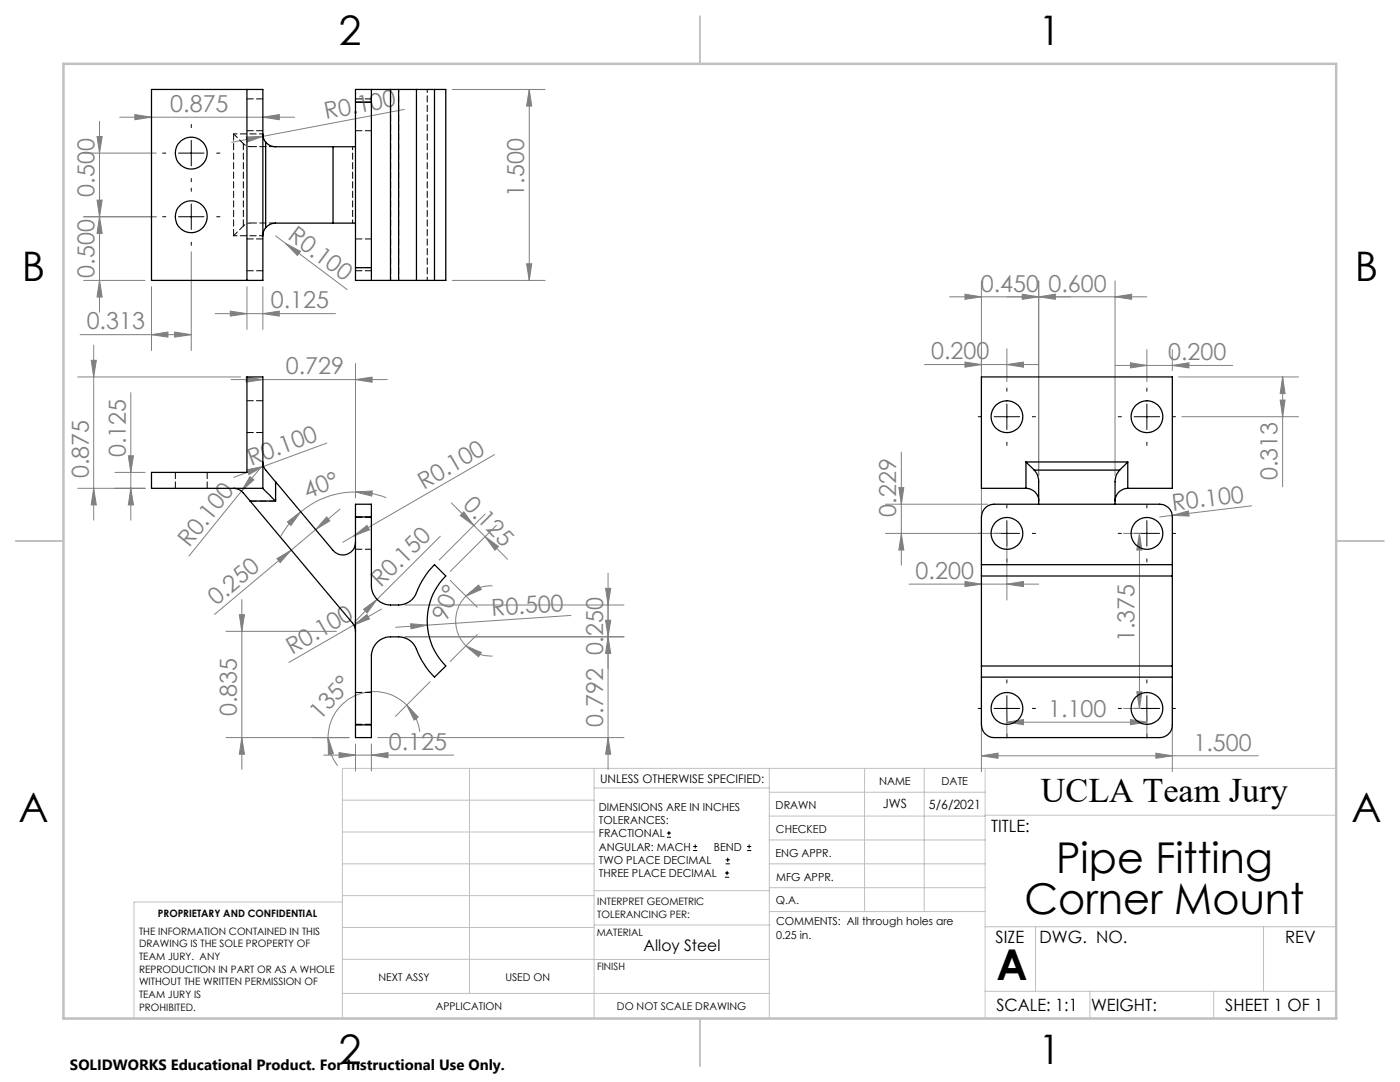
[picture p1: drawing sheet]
<svg xmlns="http://www.w3.org/2000/svg" width="279mm" height="216mm" viewBox="0 0 279 216" stroke-linecap="round" stroke-linejoin="round" font-family="sans-serif">
<g fill="none" stroke="#000" stroke-width=".2">
<path d="M32.5 30.6h.6M35.6 30.6h5.1M38.2 24.8v.7M38.2 28v5.1M38.2 35.6v.7M38.2 37.5v.7M43.3 30.6h.6M32.5 43.3h.6M35.6 43.3h5.1M38.2 40.7v5.1M38.2 48.3v.7M43.3 43.3h.6"/>
<path d="M200.9 77.4v.7M228.9 77.4v.7M195.2 83.1h.7M198.4 83.1h5.1M200.9 80.6v5.1M200.9 88.2v.7M206 83.1h.7M223.2 83.1h.6M226.3 83.1h5.1M228.9 80.6v5.1M228.9 88.2v.7M234 83.1h.6"/>
<path d="M195.2 106.4h.7M198.4 106.4h5.1M200.9 100.7v.7M200.9 103.9v5.1M200.9 111.5v.6M206 106.4h.7M223.2 106.4h.6M226.3 106.4h5.1M228.9 100.7v.7M228.9 103.9v5.1M228.9 111.5v.6M234 106.4h.6"/>
<path d="M200.9 135.6v.7M200.9 138.8v5.1M228.9 135.6v.7M228.9 138.8v5.1M195.2 141.4h.7M198.4 141.4h5.1M200.9 146.4v.7M206 141.4h.7M223.2 141.4h.6M226.3 141.4h5.1M228.9 146.4v.7M234 141.4h.6"/>
<path d="M133.1 167.1h.8M133.1 166.2h.8M133.5 165.8v.9M138.3 169.7h.8M138.3 168.9h.8M138.7 168.5v.8M144.7 175h.8M144.7 174.2h.8M144.8 172.4h.9M144.8 171.6h.9M145.1 173.8v.8M145.2 171.1v.9"/>
<path d="M149.1 169.7h.8M149.1 168.9h.8M149.5 168.5v.8"/>
</g>
<g fill="none" stroke="#808080" stroke-width=".2">
<path d="M90.2 17.9h18.6M105.6 17.9l.5 3.3h-1zM105.6 17.9v38.1M16.7 30.6h14.5M19.4 39.9h1l-.5 3.4zM19.4 27.2h1l-.5 3.4zM19.9 24.2v38.1M23.9 23.4h34.9M26.9 22.9l3.3 .5-3.3 .5zM49.1 27.3l3.4-.1-3.1 1.1zM52.5 23.4l3.2-.5v1zM80.7 21.8l-34.5 6.6"/>
<path d="M16.7 56h12.3M19.9 56l.5 3.3h-1zM19.9 43.3l.5 3.3h-1zM30.2 57.2v12.8M31.2 43.3h-14.5M38.2 50.2v19.8M49.3 57.2v8.6M52.5 57.2v8.6M55 47.1l2 1.5M57 48.6l3 1.6-.7 .8zM57 48.6l12.3 9.2M90.2 56h18.6"/>
<path d="M105.1 52.6h1l-.5 3.4zM192.6 58.7l3.3 .5-3.3 .5zM195.9 56.1v55.3M204 58.7l3.3 .5-3.3 .5zM207.3 56.1v38.8M207.3 59.2l3.3-.5v1zM222.5 59.2l3.3-.5v1zM222.5 56.1v38.8M228.9 59.2h-39.4M15.5 75.2h32.5M16 66.8h22.2M18.2 71.9h1l-.5 3.3z"/>
<path d="M18.7 68.9v34.9M26.1 78.4v25.4M30.2 66.8l3.3-.5v1zM34.9 66.3l3.3 .5-3.3 .5zM42.9 62.6h24.1M46 62.1l3.3 .5-3.3 .5zM46.1 75.7h31.2M49.1 75.2l3.4 .5-3.4 .6zM52.5 62.6l3.2-.5v1zM70.9 75.7l3.4-.5v1.1zM70.9 72.6v26.7M184.5 72.7h22.8"/>
<path d="M192.6 72.2l3.3 .5-3.3 .6zM200.9 72.7l3.4-.5v1.1zM200.9 69.6v6.6M222.5 72.9h23.5M225.6 72.4l3.3 .5-3.3 .5zM228.9 69.7v6.5M234 72.9l3.3-.5v1zM234 69.7v4.2M235.2 75.2h24M255.5 79.8h1l-.5 3.3zM256 75.2v21.9M256 75.2l.5 3.3h-1z"/>
<path d="M15.5 97.4h13.5M18.7 97.4l.5 3.4h-1zM22.9 94.3h6.1M25.6 90.9h1l-.5 3.4zM26.1 97.4l.5 3.4h-1zM48.2 98l-10.5 12.9M49.3 93.7l3.3-.6-2.9 1.6zM49.9 95.1l.8 .6-2.5 2.3zM52.2 93.1l-4 4.9M65.2 88.4l-18.6 6.8M70.9 98.2l3.4-.2-.1 1zM70.9 98.2a17.1 17.1 0 0 0-10.9 3.9"/>
<path d="M70.9 98.2a16.9 16.9 0 0 1 6.2 1.1M98.7 90.7l-28.1 16.2M179.4 97.3h1l-.5 3.3zM179.9 90.2v22.6M235.9 83.1h23.3M48.3 119.6v33.9M55.3 111.5l2.8-1.8-2.2 2.6zM57.4 104.1l2.6-2-1.9 2.7zM60 102.1a17.1 17.1 0 0 0-3.9 4.9M65.2 103.2l.6 .7-2.8 1.8zM67.8 101.6l-25 21M70.6 106.9l2.6-2.1 .5 .9z"/>
<path d="M70.6 106.9l-2.2 1.3M75.2 119.6l-4.4 4.5M87.9 107l-12.7 12.6M89.9 115.8l5.3 5.4M90.1 100.3l4.4 4.5M92.6 102.1l1.9 2.7-2.6-1.9zM93 119l2.5-2.3 .6 .9zM93 119a7 7 0 0 0 0 9.9M94.5 104.8l2.3 2.3M96.8 107.1l2.7 1.9-.7 .8zM96.8 102.6l-9.2 9.2M96.8 107.1l4.5 4.5"/>
<path d="M98.3 116.9a6.9 6.9 0 0 0-5.3 2.1M99.1 104.8l-9.2 9.2M120.9 117.4h1l-.5 3.3zM121.4 114.4v39.1M176.7 106.4h23M176.7 100.6h20.4M179.9 106.4l.5 3.3h-1zM181.4 116.6h25.9M192.6 116l3.3 .6-3.3 .5zM200.9 116.6l3.4-.6v1.1zM200.9 107.7v12M224.2 106.4h3.4"/>
<path d="M227.4 106.4l.5 3.3h-1zM227.4 106.4v35M234 102.8l3.2-.8 .1 1zM234 102.8l-2.6 .4M249.8 100.9l-15.8 1.9M45.1 126h22M47.8 122.7h1l-.5 3.3zM70.6 124.7l2.6-2.1 .5 .9zM70.6 124.7l-13 7.5M72.6 121.6l2.6-2-1.9 2.7zM76.1 121.5l-5.5 3.2M80.8 127.1h43.7"/>
<path d="M80.8 120.7h43.7M82 124.5l3.3 .2-3.3 .8zM85.3 124.7l-6.3 .5M85.8 136l-6.9 6.9M93 128.9l3.1 1.3-.6 .9zM93 128.9a7.3 7.3 0 0 0 5.3 2M95.2 126.6l-5.3 5.4M113.9 122.8l-28.6 1.9M120.9 123.8h1l-.5 3.3zM121.4 127.1l.5 3.3h-1zM195.9 136.4v17.6M226.9 138h1l-.5 3.4z"/>
<path d="M234 136.4v17.6M48.3 147.2l.5 3.3h-1zM64.6 150.7h25.9M65.5 147.2l1 3.2-1 .1zM65.5 147.2v.4a9.4 9.4 0 0 0 1.9 5.2M67.7 150.2l3.2 .5-3.2 .5zM69.7 147.2h-24.6M70.9 148.4v5.4M74.1 150.7l3.3-.5v1zM74.1 148.4v5.4M75.4 147.2h49.1M81.2 140.7l2.3 2.4-.8 .6z"/>
<path d="M81.2 140.7a9.2 9.2 0 0 0-10-2 9.2 9.2 0 0 0-5.7 8.5M81.2 140.7a9.4 9.4 0 0 1 2.6 5.3M121.4 147.2l.5 3.3h-1zM195.9 150.8l3.3-.5v1zM195.9 150.8h55.2M200.9 144.1l3.4-.5v1zM200.9 142.6v4.7M200.9 144.1h28M224.2 141.4h3.4M225.6 143.6l3.3 .5-3.3 .5zM228.9 142.6v4.7M230.7 150.3l3.3 .5-3.3 .5z"/>
</g>
<g fill="none" stroke="#c0c0c0" stroke-width=".2">
<path d="M68.3 159.7h50.3M93.7 153.3v44.9M118.6 153.3v49.9M118.6 157.2h34.9M153.5 153.3v49.9M153.5 158.1h43.1M172.5 153.3v28.6M184.4 153.3v28.6M196.6 153.3v49.9M266.7 153.3h-198.4v49.9M68.3 178.7h50.3M68.3 172.4h50.3"/>
<path d="M68.3 166h50.3M68.3 180h-41.6v23.2M118.6 177.7h35M153.5 167.6h43.1M153.5 162.8h43.1M153.5 172.4h43.1M153.5 177.1h43.1M196.6 162.7h70.1M68.3 198.2h85.2M68.3 191.4l85.2 .1M68.3 185.1h50.3M118.6 184.6h35"/>
<path d="M153.6 181.9h43M196.6 197.8h70.1M196.6 184.9h70.1M206.7 184.9v12.9M217.5 197.8v5.4M242.2 197.8v5.4M252.2 184.9v12.9"/>
</g>
<path d="M139.7 3.2v9.5M3.1 107.9h9.6M266.7 107.9h9.5M139.7 203.2v9.6" fill="none" stroke="#c0c0c0" stroke-width=".25"/>
<path d="M12.7 12.7h254v190.5h-254z" fill="none" stroke="#c0c0c0" stroke-width=".5"/>
<g fill="#808080">
<path d="M82 124.5l3.3 .2-3.3 .8z"/>
<path d="M234 102.8l3.2-.8 .1 1z"/>
<path d="M49.1 27.3l3.4-.1-3.1 1.1z"/>
<path d="M49.3 93.7l3.3-.6-2.9 1.6z"/>
<path d="M70.6 124.7l2.6-2.1 .5 .9z"/>
<path d="M70.6 106.9l2.6-2.1 .5 .9z"/>
<path d="M72.6 121.6l2.6-2-1.9 2.7z"/>
<path d="M49.9 95.1l.8 .6-2.5 2.3z"/>
<path d="M57 48.6l3 1.6-.7 .8z"/>
<path d="M96.8 107.1l2.7 1.9-.7 .8zM92.6 102.1l1.9 2.7-2.6-1.9z"/>
<path d="M200.9 116.6l3.4-.6v1.1zM192.6 116l3.3 .6-3.3 .5z"/>
<path d="M225.6 143.6l3.3 .5-3.3 .5zM200.9 144.1l3.4-.5v1zM200.9 72.7l3.4-.5v1.1zM192.6 72.2l3.3 .5-3.3 .6zM34.9 66.3l3.3 .5-3.3 .5zM30.2 66.8l3.3-.5v1zM52.5 23.4l3.2-.5v1zM26.9 22.9l3.3 .5-3.3 .5zM52.5 62.6l3.2-.5v1zM46 62.1l3.3 .5-3.3 .5z"/>
<path d="M195.9 150.8l3.3-.5v1zM230.7 150.3l3.3 .5-3.3 .5zM225.6 72.4l3.3 .5-3.3 .5zM234 72.9l3.3-.5v1zM192.6 58.7l3.3 .5-3.3 .5zM207.3 59.2l3.3-.5v1z"/>
<path d="M49.1 75.2l3.4 .5-3.4 .6zM70.9 75.7l3.4-.5v1.1zM67.7 150.2l3.2 .5-3.2 .5zM74.1 150.7l3.3-.5v1z"/>
<path d="M70.9 98.2l3.4-.2-.1 1zM57.4 104.1l2.6-2-1.9 2.7z"/>
<path d="M65.2 103.2l.6 .7-2.8 1.8zM55.3 111.5l2.8-1.8-2.2 2.6z"/>
<path d="M81.2 140.7l2.3 2.4-.8 .6zM65.5 147.2l1 3.2-1 .1z"/>
<path d="M93 119l2.5-2.3 .6 .9zM93 128.9l3.1 1.3-.6 .9z"/>
<path d="M121.4 147.2l.5 3.3h-1zM120.9 123.8h1l-.5 3.3zM179.9 106.4l.5 3.3h-1zM179.4 97.3h1l-.5 3.3zM255.5 79.8h1l-.5 3.3zM256 75.2l.5 3.3h-1z"/>
<path d="M121.4 127.1l.5 3.3h-1zM120.9 117.4h1l-.5 3.3z"/>
<path d="M105.6 17.9l.5 3.3h-1zM105.1 52.6h1l-.5 3.4z"/>
<path d="M19.4 39.9h1l-.5 3.4zM19.9 56l.5 3.3h-1z"/>
<path d="M25.6 90.9h1l-.5 3.4zM26.1 97.4l.5 3.4h-1zM18.2 71.9h1l-.5 3.3zM18.7 97.4l.5 3.4h-1zM47.8 122.7h1l-.5 3.3zM48.3 147.2l.5 3.3h-1zM227.4 106.4l.5 3.3h-1zM226.9 138h1l-.5 3.4zM19.4 27.2h1l-.5 3.4zM19.9 43.3l.5 3.3h-1z"/>
<path d="M204 58.7l3.3 .5-3.3 .5zM222.5 59.2l3.3-.5v1z"/>
</g>
<g fill="none" stroke="#000" stroke-width=".25">
<path d="M30.2 17.9h22.3v38.1h-22.3zM49.3 17.9v38.1M74.1 17.9v2.5M74.1 17.9h-3.2v2.5M74.1 17.9h3.8M77.9 17.9h1.7M77.9 17.9v38.1M79.6 17.9h3.5M79.6 17.9v38.1M83.1 17.9h3.6M83.1 17.9v38.1M86.7 17.9h2.3v38.1h-2.3"/>
<path d="M86.7 17.9v38.1M52.5 26.7v.7l.5 1M53 28.4l.9 .6 1.1 .3h11.5M53 28.4v17M66.5 29.3h4.4M66.5 29.3v15.2M70.9 20.4v33M70.9 20.4h3.2M74.1 20.4v33M53 45.4l-.5 1v.7M66.5 44.5h-11.5l-1.1 .3-.9 .6M66.5 44.5h4.4"/>
<path d="M70.9 53.4v2.6h3.2M70.9 53.4h3.2M74.1 53.4v2.6M74.1 56h3.8M77.9 56h1.7M79.6 56h3.5M83.1 56h3.6M30.2 94.3h19.1v-19.1h3.2v22.2h-22.3zM46.6 97.4a3.1 3.1 0 0 1 2.6 1.7l.7 .9M49.9 100l20.5 24.4a2.44 2.44 0 0 1 .5 1.6M49.9 100h5.1M52.5 97.4l2.5 2.6"/>
<path d="M52.5 92.2v.3a6 6 0 0 0 1.8 2.8l.7 .8M55 96.1l11.5 13.7a2.52 2.52 0 0 0 2.8 .8 2.52 2.52 0 0 0 1.6-2.4M55 96.1v3.9M204.8 97.4a2.52 2.52 0 0 1 2.5 2.6M204.8 92.2l1.6 1.6M204.8 97.4h-8.9v-22.2h38.1v22.2h-8.9M204.8 92.2v5.2M204.8 92.2h20.3M206.4 93.8l.5 .7 .4 1.2v4.9M206.4 93.8h17M223.4 93.8l-.4 .7-.4 1.2-.1 4.9M225.1 92.2l-1.7 1.6"/>
<path d="M225.1 97.4a2.58 2.58 0 0 0-2.6 2.6M225.1 92.2v5.2M70.9 103.2v-2.6h3.2v2.6M70.9 103.2h3.2M70.9 103.2v41.4M74.1 103.2v13.7a3.8 3.8 0 0 0 3.8 3.8 5 5 0 0 0 4.4-1.1l.3-.4a22.4 22.4 0 0 1 3.5-5.9l.6-.6 2.3 2.2a12.7 12.7 0 0 0 0 18l-2.3 2.2a17.5 17.5 0 0 1-3.8-6 3.8 3.8 0 0 0-3.3-2 4.8 4.8 0 0 0-4.1 .9l-.4 .4a3.8 3.8 0 0 0-1 2.5v13.7M195.9 114.9v18M195.9 114.9v-11.7a2.57 2.57 0 0 1 2.5-2.6h33a2.51 2.51 0 0 1 2.6 2.6v11.7M195.9 114.9h38.1M195.9 112.7h38.1M234 114.9v18M195.9 132.9v11.7a2.57 2.57 0 0 0 2.5 2.6h33a2.51 2.51 0 0 0 2.6-2.6v-11.7"/>
<path d="M195.9 132.9h38.1M195.9 135.1h38.1M70.9 144.6v2.6h3.2v-2.6M70.9 144.6h3.2"/>
<circle cx="38.2" cy="30.6" r="3.2"/>
<circle cx="38.2" cy="43.3" r="3.2"/>
<circle cx="201" cy="83.1" r="3.2"/>
<circle cx="228.9" cy="83.1" r="3.2"/>
<circle cx="201" cy="106.4" r="3.2"/>
<circle cx="228.9" cy="106.4" r="3.2"/>
<circle cx="201" cy="141.3" r="3.2"/>
<circle cx="228.9" cy="141.3" r="3.2"/>
</g>
<path d="M79.6 17.8v38.1M85.3 17.8v38.1M52.5 26.7h-5.9M70.4 29.3v15.2M46.6 47h5.9M78 55.9v-38.1M83.1 55.9v-38.1M55 100v-3.9" fill="none" stroke="#000" stroke-width=".2" stroke-dasharray="1.3 .6" stroke-dashoffset=".6"/>
<g fill="none" stroke="#000" stroke-width=".2" stroke-dasharray="1.3 .6">
<path d="M52.5 19.7h-3.2M74.2 19.7h-3.2M46.6 26.7v20.3M49.3 26.1h3.2M49.9 29.3h5.1M71 20.4h3.2M71 26.1h3.2M48.6 45.1v-16.4M49.3 54h3.2M52.5 47.7h-3.2M55 44.5h-5.1M71 54h3.2"/>
<path d="M74.2 53.4h-3.2M74.2 47.7h-3.2M52.5 80h-3.2M35 94.2v3.2M41.3 97.4v-3.2M49.3 86.3h3.2M49.9 100h5.1M71 103.1h3.2M71 109.6h3.2M74.2 103.2h-3.2M74.2 138.2h-3.2M71 144.5h3.2"/>
<path d="M74.2 144.6h-3.2"/>
</g>
<path d="M46.6 26.7l2 2M46.6 47l2-1.9" fill="none" stroke="#000" stroke-width=".2" stroke-dasharray="1.3 .6" stroke-dashoffset=".2"/>
<path d="M48.6 28.7l.6 .4 .7 .2M49.9 44.5l-.7 .2-.6 .4" fill="none" stroke="#000" stroke-width=".2" stroke-dasharray="1.3 .6" stroke-dashoffset=".8"/>
<g font-size="8.5">
<text x="210.8" y="174.2">Pipe Fitting</text>
<text x="204.4" y="182.3">Corner Mount</text>
<text x="198.9" y="195.5">A</text>
</g>
<g font-size="8.1">
<text x="67.6" y="8.9">2</text>
<text x="207.3" y="8.9">1</text>
<text x="4.4" y="56.1">B</text>
<text x="270.4" y="56.1">B</text>
<text x="3.7" y="164.1">A</text>
<text x="269.7" y="164.1">A</text>
<text x="67.6" y="212.4">2</text>
<text x="207.3" y="212.4">1</text>
</g>
<text font-size="6.9" x="207.7" y="160.1">UCLA Team Jury</text>
<g font-size="4.7" fill="#808080">
<text x="34" y="22.3">0.875</text>
<text x="65" y="23.8" transform="rotate(-11 65 23.8)">R0.100</text>
<text x="18.9" y="39.3" transform="rotate(-90 18.9 39.3)">0.500</text>
<text x="104.6" y="39.3" transform="rotate(-90 104.6 39.3)">1.500</text>
<text x="57.2" y="47.6" transform="rotate(37 57.2 47.6)">R0.100</text>
<text x="18.9" y="55.4" transform="rotate(-90 18.9 55.4)">0.500</text>
<text x="195.7" y="58.2">0.450</text>
<text x="209.2" y="58.2">0.600</text>
<text x="17.3" y="65.7">0.313</text>
<text x="54" y="61.5">0.125</text>
<text x="185.8" y="71.7">0.200</text>
<text x="233.1" y="71.9">0.200</text>
<text x="57" y="74.7">0.729</text>
<text x="17.7" y="95.4" transform="rotate(-90 17.7 95.4)">0.875</text>
<text x="25.1" y="91.3" transform="rotate(-90 25.1 91.3)">0.125</text>
<text x="50.1" y="92.9" transform="rotate(-20 50.1 92.9)">R0.100</text>
<text x="255" y="95.8" transform="rotate(-90 255 95.8)">0.313</text>
<text x="61.3" y="99.5" transform="rotate(-21 61.3 99.5)">40°</text>
<text x="84.6" y="97.7" transform="rotate(-30 84.6 97.7)">R0.100</text>
<text x="92.3" y="101.1" transform="rotate(45 92.3 101.1)">0.125</text>
<text x="234.1" y="101.9" transform="rotate(-7 234.1 101.9)">R0.100</text>
<text x="178.9" y="103.1" transform="rotate(-90 178.9 103.1)">0.229</text>
<text x="37.8" y="109.3" transform="rotate(-51 37.8 109.3)">R0.100</text>
<text x="76" y="117.4" transform="rotate(-45 76 117.4)">R0.150</text>
<text x="182.7" y="115.5">0.200</text>
<text x="43.2" y="121" transform="rotate(-40 43.2 121)">0.250</text>
<text x="89.2" y="124.2" transform="rotate(-68 89.2 124.2)">90°</text>
<text x="98.2" y="122.9" transform="rotate(-4 98.2 122.9)">R0.500</text>
<text x="58.3" y="130.7" transform="rotate(-30 58.3 130.7)">R0.100</text>
<text x="226.4" y="128.1" transform="rotate(-90 226.4 128.1)">1.375</text>
<text x="47.3" y="143" transform="rotate(-90 47.3 143)">0.835</text>
<text x="63.9" y="143.9" transform="rotate(-48 63.9 143.9)">135°</text>
<text x="209.2" y="143.1">1.100</text>
<text x="77.6" y="149.7">0.125</text>
<text x="120.4" y="145" transform="rotate(-90 120.4 145)">0.792 0.250</text>
<text x="238.2" y="149.8">1.500</text>
</g>
<g font-size="3.4">
<text x="197.8" y="166">TITLE:</text>
<text x="198.7" y="188.1">SIZE</text>
<text x="207.5" y="188.1">DWG. NO.</text>
<text x="256.5" y="188.2">REV</text>
<text x="198.8" y="201.7">SCALE: 1:1</text>
<text x="217.7" y="201.8">WEIGHT:</text>
<text x="244.5" y="201.7">SHEET 1 OF 1</text>
</g>
<text font-size="3.2" x="128.5" y="189.8">Alloy Steel</text>
<text font-size="3" x="14" y="213.5">SOLIDWORKS Educational Product. For Instructional Use Only.</text>
<g font-size="2.5">
<text x="176.2" y="161.3">JWS</text>
<text x="185.4" y="161.4">5/6/2021</text>
</g>
<text font-size="2.4" x="119.8" y="156.2">UNLESS OTHERWISE SPECIFIED:</text>
<g font-size="2.2">
<text x="119.5" y="161.8">DIMENSIONS ARE IN INCHES</text>
<text x="154.8" y="161.4">DRAWN</text>
<text x="175.4" y="156.6">NAME</text>
<text x="187.9" y="156.7">DATE</text>
<text x="119.5" y="164.4">TOLERANCES:</text>
<text x="119.5" y="167.1">FRACTIONAL</text>
<text x="154.9" y="166.3">CHECKED</text>
<text x="119.5" y="169.7">ANGULAR: MACH</text>
<text x="119.5" y="172.4">TWO PLACE DECIMAL</text>
<text x="142.5" y="169.7">BEND</text>
<text x="154.8" y="170.9">ENG APPR.</text>
<text x="119.5" y="175">THREE PLACE DECIMAL</text>
<text x="154.9" y="175.7">MFG APPR.</text>
<text x="154.9" y="180.4">Q.A.</text>
<text x="154.9" y="184.6">COMMENTS: All through holes are</text>
<text x="154.9" y="187.3">0.25 in.</text>
</g>
<g font-size="2.1">
<text x="75.5" y="195.7">NEXT ASSY</text>
<text x="100.9" y="195.7">USED ON</text>
<text x="86.9" y="201.5">APPLICATION</text>
<text x="123.1" y="201.6">DO NOT SCALE DRAWING</text>
</g>
<g font-size="2">
<text x="31.5" y="182.9">PROPRIETARY AND CONFIDENTIAL</text>
<text x="119.2" y="180.6">INTERPRET GEOMETRIC</text>
<text x="119.2" y="183.1">TOLERANCING PER:</text>
<text x="27.8" y="186.5">THE INFORMATION CONTAINED IN THIS</text>
<text x="27.8" y="189">DRAWING IS THE SOLE PROPERTY OF</text>
<text x="27.8" y="191.6">TEAM JURY. ANY</text>
<text x="119.1" y="186.7">MATERIAL</text>
<text x="27.8" y="194.1">REPRODUCTION IN PART OR AS A WHOLE</text>
<text x="27.8" y="196.6">WITHOUT THE WRITTEN PERMISSION OF</text>
<text x="119.1" y="193.5">FINISH</text>
<text x="27.8" y="199.1">TEAM JURY IS</text>
<text x="27.8" y="201.7">PROHIBITED.</text>
</g>
</svg>
